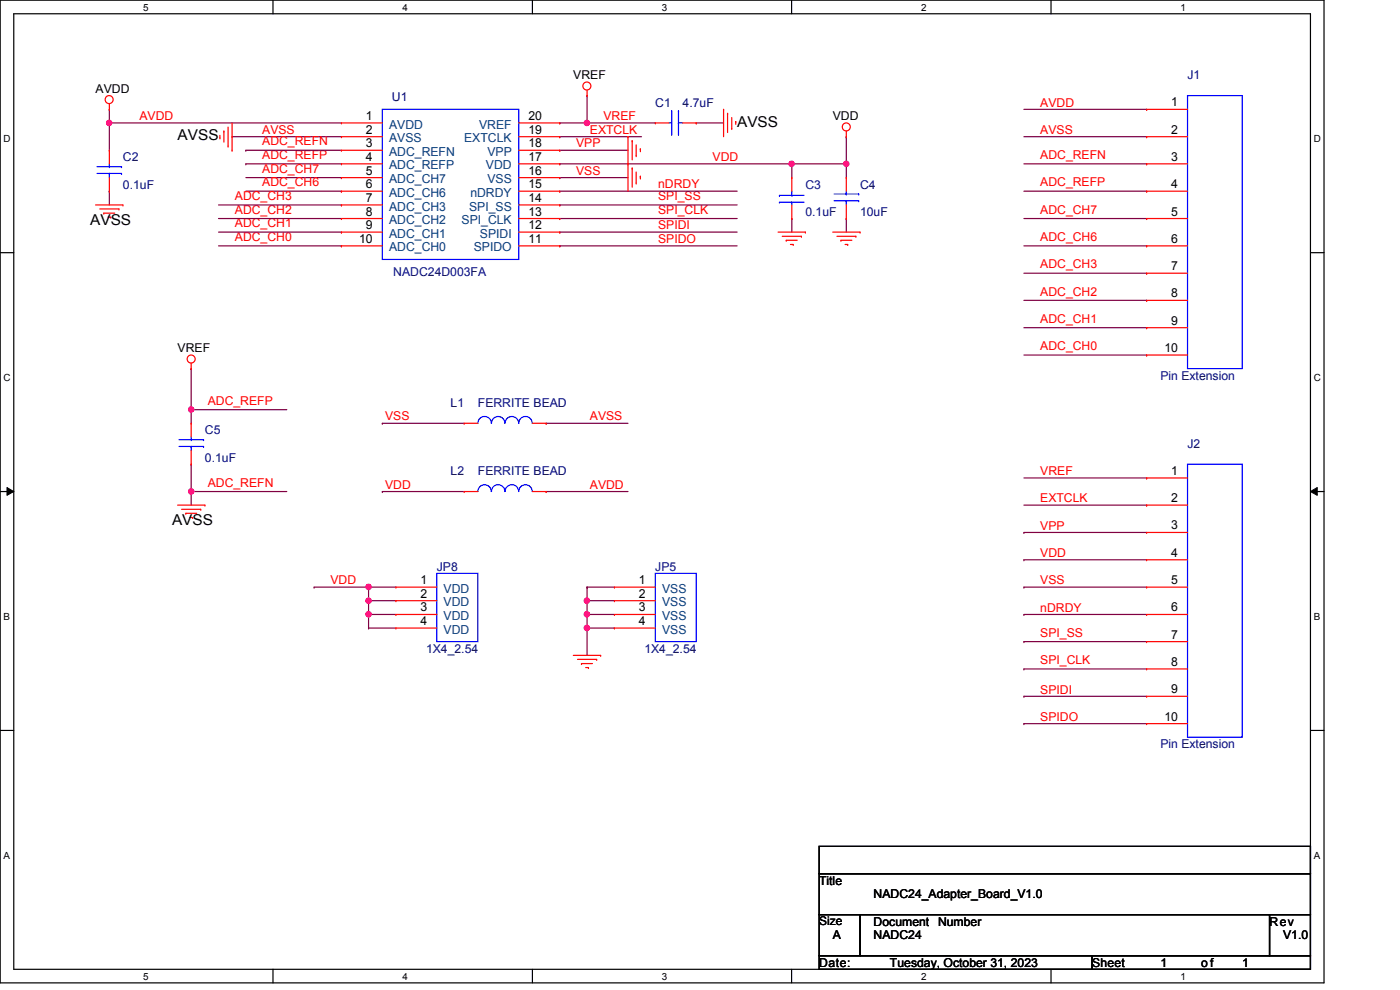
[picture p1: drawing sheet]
<svg xmlns="http://www.w3.org/2000/svg" width="297mm" height="210mm" viewBox="0 0 297 210" stroke-linecap="round" stroke-linejoin="round" font-family="sans-serif">
<path d="M0 0h280.9v208.5h-280.9zM2.9 2.9h275.1v202.7h-275.1z" fill="none" stroke="#000" stroke-width=".25"/>
<g fill="#fff">
<path d="M30.4 .3h1.1v2.4h-1.1z"/>
<path d="M30.4 205.9h1.1v2.3h-1.1z"/>
</g>
<path d="M57.9 0v2.9M57.9 205.6v2.9" fill="none" stroke="#000" stroke-width=".25"/>
<g fill="#fff">
<path d="M85.4 .3h1.1v2.4h-1.1z"/>
<path d="M85.4 205.9h1.1v2.3h-1.1z"/>
</g>
<path d="M112.9 0v2.9M112.9 205.6v2.9" fill="none" stroke="#000" stroke-width=".25"/>
<g fill="#fff">
<path d="M140.4 .3h1.2v2.4h-1.2z"/>
<path d="M140.4 205.9h1.2v2.3h-1.2z"/>
</g>
<path d="M167.9 0v2.9M167.9 205.6v2.9" fill="none" stroke="#000" stroke-width=".25"/>
<g fill="#fff">
<path d="M195.4 .3h1.2v2.4h-1.2z"/>
<path d="M195.4 205.9h1.2v2.3h-1.2z"/>
</g>
<path d="M223 0v2.9M223 205.6v2.9" fill="none" stroke="#000" stroke-width=".25"/>
<g fill="#fff">
<path d="M250.4 .3h1.2v2.4h-1.2z"/>
<path d="M250.4 205.9h1.2v2.3h-1.2z"/>
<path d="M.8 28.2h1.4v2.4h-1.4z"/>
<path d="M278.7 28.2h1.5v2.4h-1.5z"/>
<path d="M.8 78.9h1.4v2.3h-1.4z"/>
<path d="M278.7 78.9h1.5v2.3h-1.5z"/>
</g>
<path d="M0 53.6h2.9M278 53.6h2.9" fill="none" stroke="#000" stroke-width=".25"/>
<g fill="#fff">
<path d="M.8 129.6h1.3v2.3h-1.3z"/>
<path d="M278.7 129.6h1.4v2.3h-1.4z"/>
</g>
<path d="M0 104.3h2.9M278 104.3h2.9" fill="none" stroke="#000" stroke-width=".25"/>
<path d="M1.5 103.4l1.4 .9-1.4 .8zM278 104.3l1.4-.9v1.7z" fill="#000"/>
<path d="M1.5 103.4l1.4 .9-1.4 .8zM278 104.3l1.4-.9v1.7z" fill="none" stroke="#000" stroke-width=".21"/>
<g fill="#fff">
<path d="M.8 180.3h1.3v2.3h-1.3z"/>
<path d="M278.7 180.3h1.4v2.3h-1.4z"/>
</g>
<path d="M0 154.9h2.9M278 154.9h2.9" fill="none" stroke="#000" stroke-width=".25"/>
<path d="M118.7 34.8h.1M118.7 34.8h49.3" fill="none" stroke="#800040" stroke-width=".25"/>
<circle cx="167.9" cy="34.8" r=".56" fill="#f0f"/>
<circle cx="167.9" cy="34.8" r=".56" fill="none" stroke="#f0f" stroke-width=".25"/>
<g fill="none" stroke="#800040" stroke-width=".25">
<path d="M118.7 37.7h.1M118.7 26.1h.1M118.7 37.7h14.5M118.7 26.1h5.8M118.7 49.2h.1M118.7 46.4h.1M118.7 43.5h.1M118.7 40.6h.1M118.7 52.2h.1M118.7 49.2h37.7M118.7 46.4h37.7M118.7 43.5h37.7"/>
<path d="M118.7 40.6h37.7M118.7 52.2h37.7"/>
</g>
<circle cx="124.5" cy="26.1" r=".56" fill="#f0f"/>
<circle cx="124.5" cy="26.1" r=".56" fill="none" stroke="#f0f" stroke-width=".25"/>
<path d="M23.2 23.2h.1M23.2 26.1h.1M23.2 26.1h49.2M23.2 23.2v8.7M124.5 20.3h.1M124.5 26.1h.1M124.5 20.3v5.8M124.5 26.1h14.5M147.7 26.1h.1M147.7 26.1h5.8M23.2 40.6h.1M23.2 40.6v2.9" fill="none" stroke="#800040" stroke-width=".25"/>
<circle cx="23.1" cy="26.1" r=".56" fill="#f0f"/>
<circle cx="23.1" cy="26.1" r=".56" fill="none" stroke="#f0f" stroke-width=".25"/>
<path d="M49.2 29h.1M49.2 29h23.2M52.2 34.8h.1M52.2 31.9h.1M52.2 34.8h20.2M52.2 31.9h20.2M118.7 31.9h.1M118.7 31.9h14.5M40.6 78.2h.1M40.6 78.2v8.7" fill="none" stroke="#800040" stroke-width=".25"/>
<circle cx="40.5" cy="86.9" r=".56" fill="#f0f"/>
<circle cx="40.5" cy="86.9" r=".56" fill="none" stroke="#f0f" stroke-width=".25"/>
<path d="M40.6 98.5h.1M40.6 86.9h.1M40.6 86.9v2.9M40.6 98.5v8.6M40.6 104.3h.1M40.6 104.3h20.2" fill="none" stroke="#800040" stroke-width=".25"/>
<circle cx="40.5" cy="104.2" r=".56" fill="#f0f"/>
<circle cx="40.5" cy="104.2" r=".56" fill="none" stroke="#f0f" stroke-width=".25"/>
<path d="M168 34.8h.1M168 34.8v2.9M168 34.8h11.5M179.5 34.8h.1M179.5 34.8v2.9M168 46.4h.1M168 46.4v2.8M40.6 86.9h.1M40.6 86.9h20.2" fill="none" stroke="#800040" stroke-width=".25"/>
<circle cx="179.5" cy="34.8" r=".56" fill="#f0f"/>
<circle cx="179.5" cy="34.8" r=".56" fill="none" stroke="#f0f" stroke-width=".25"/>
<g fill="none" stroke="#800040" stroke-width=".25">
<path d="M52.2 37.7h20.2M72.4 37.7h.1M118.7 29h.1M118.7 29h17.4M179.5 29h.1M179.5 29v5.8M217.2 23.2h26M217.2 29h26M217.2 34.8h26M243.2 23.2h.1M243.2 29h.1M243.2 34.8h.1"/>
<path d="M46.4 46.4h26M46.4 52.2h26M46.4 49.2h26M46.4 43.5h26M52.2 40.6h20.2M72.4 40.6h.1M72.4 52.2h.1M72.4 49.2h.1M72.4 46.4h.1M72.4 43.5h.1M179.5 46.4h.1M179.5 46.4v2.8"/>
<path d="M217.2 40.6h26M217.2 46.4h26M217.2 52.2h26M217.2 58h26M243.2 40.6h.1M243.2 46.4h.1M243.2 52.2h.1M243.2 58h.1M217.2 63.7h26M217.2 69.5h26M217.2 75.3h26M243.2 63.7h.1"/>
<path d="M243.2 69.5h.1M243.2 75.3h.1M217.2 112.9h.1M217.2 118.7h.1M217.2 101.4h26M217.2 107.1h26M217.2 112.9h26M217.2 118.7h26M243.2 101.4h.1M243.2 107.1h.1M124.5 124.5h.1M124.5 127.4h.1"/>
<path d="M124.5 124.5h5.8M124.5 124.5v5.8M217.2 124.5h.1M217.2 130.3h.1M217.2 136.1h.1M217.2 124.5h26M217.2 130.3h26M217.2 136.1h26M217.2 153.5h.1M217.2 147.7h.1M217.2 141.9h.1M217.2 153.5h26"/>
<path d="M217.2 147.7h26M217.2 141.9h26"/>
</g>
<circle cx="124.5" cy="127.4" r=".56" fill="#f0f"/>
<circle cx="124.5" cy="127.4" r=".56" fill="none" stroke="#f0f" stroke-width=".25"/>
<path d="M124.5 127.4h.1M124.5 130.3h.1M124.5 127.4h5.8M124.5 130.3v2.9" fill="none" stroke="#800040" stroke-width=".25"/>
<circle cx="124.5" cy="133.2" r=".56" fill="#f0f"/>
<circle cx="124.5" cy="133.2" r=".56" fill="none" stroke="#f0f" stroke-width=".25"/>
<circle cx="124.5" cy="130.3" r=".56" fill="#f0f"/>
<circle cx="124.5" cy="130.3" r=".56" fill="none" stroke="#f0f" stroke-width=".25"/>
<path d="M78.2 124.5h.1M78.2 124.5v2.9M124.5 130.3h.1M124.5 133.2h.1M124.5 130.3h5.8M124.5 133.2v5.8M124.5 133.2h5.8" fill="none" stroke="#800040" stroke-width=".25"/>
<circle cx="78.2" cy="127.4" r=".56" fill="#f0f"/>
<circle cx="78.2" cy="127.4" r=".56" fill="none" stroke="#f0f" stroke-width=".25"/>
<path d="M78.2 124.5h.1M78.2 127.4h.1M78.2 130.3h.1M78.2 124.5h5.8M78.2 127.4v5.8M78.2 127.4h5.8" fill="none" stroke="#800040" stroke-width=".25"/>
<circle cx="78.2" cy="130.3" r=".56" fill="#f0f"/>
<circle cx="78.2" cy="130.3" r=".56" fill="none" stroke="#f0f" stroke-width=".25"/>
<path d="M66.6 124.5h.1M66.6 124.5h11.6M78.2 130.3h.1M78.2 133.2h.1M78.2 130.3h5.8M78.2 133.2h5.8" fill="none" stroke="#800040" stroke-width=".25"/>
<circle cx="78.2" cy="124.5" r=".56" fill="#f0f"/>
<circle cx="78.2" cy="124.5" r=".56" fill="none" stroke="#f0f" stroke-width=".25"/>
<path d="M81.1 89.8h.1M81.1 89.8h17.4M115.9 89.8h.1M115.9 89.8h17.3M81.1 104.3h.1M81.1 104.3h17.4M115.9 104.3h.1M115.9 104.3h17.3" fill="none" stroke="#800040" stroke-width=".25"/>
<g fill="none" stroke="#f00" stroke-width=".25">
<path d="M124.5 19.1v1.2M23.2 23.2h.1M23.2 31.9h.1M23.2 22v1.2M23.2 31.9v2.9M23.2 37.7v2.9M46.7 29.3h.1M46.7 28.7v.6M47.5 27.8h.1M47.5 27.8v2.3M48.4 31h.1M48.4 27v4"/>
<path d="M49.2 31.9h.1M49.2 26.1v5.8M72.4 26.1h.1M72.4 29h.1M72.4 31.9h.1M72.4 34.8h.1M72.4 37.7h.1M72.4 26.1h8.7M72.4 29h8.7M72.4 31.9h8.7M72.4 34.8h8.7M72.4 37.7h8.7"/>
<path d="M110.1 26.1h8.6M110.1 29h8.6M110.1 31.9h8.6M110.1 34.8h8.6M110.1 37.7h8.6M118.7 37.7h.1M118.7 34.8h.1M118.7 31.9h.1M118.7 29h.1M118.7 26.1h.1M124.5 20.3h.1M133.2 34.8h.1"/>
<path d="M133.2 29h.1M133.2 29v11.6M134.1 35.6h.1M134.1 29.8h.1M134.1 29.8v4.1M134.1 35.6v4.1M135 38.8h.1M135 33h.1M135 30.7v2.3M135 36.5v2.3M135.8 37.4h.1M135.8 31.6h.1"/>
<path d="M135.8 31.6v.6M135.8 37.4v.6M139 26.1h.1M139 26.1h2.9M144.8 26.1h2.9M147.7 26.1h.1M153.5 23.2h.1M153.5 23.2v5.8M154.3 24h.1M154.3 24v4.1M155.2 27.3h.1M155.2 24.9v2.4"/>
<path d="M156.1 25.8h.1M156.1 25.8v.6M168 37.7h.1M168 37.7v2.9M179.5 29h.1M179.5 37.7h.1M179.5 27.8v1.2M179.5 37.7v2.9M243.2 23.2h.1M243.2 29h.1M243.2 34.8h.1M243.2 29h8.7"/>
<path d="M243.2 34.8h8.7M243.2 23.2h8.7M20.3 43.5h5.8M21.2 44.3h4M22 45.2h.1M22 45.2h2.3M22.9 46.1h.6M23.2 40.6h.1M23.5 46.1h.1M25.2 44.3h.1M26.1 43.5h.1M72.4 40.6h.1"/>
<path d="M72.4 43.5h.1M72.4 46.4h.1M72.4 49.2h.1M72.4 52.2h.1M72.4 43.5h8.7M72.4 49.2h8.7M72.4 40.6h8.7M72.4 46.4h8.7M72.4 52.2h8.7M110.1 43.5h8.6M110.1 49.2h8.6M110.1 40.6h8.6"/>
<path d="M110.1 46.4h8.6M110.1 52.2h8.6M118.7 52.2h.1M118.7 49.2h.1M118.7 46.4h.1M118.7 43.5h.1M118.7 40.6h.1M165.1 49.2h5.8M165.9 50.1h4.1M166.8 51h.1M166.8 51h2.3M167.7 51.9h.6"/>
<path d="M168 46.4h.1M168 43.5v2.9M168.3 51.9h.1M170 50.1h.1M170.9 49.2h.1M176.7 49.2h5.8M177.5 50.1h4.1M178.4 51h.1M178.4 51h2.3M179.3 51.9h.5M179.5 46.4h.1M179.5 43.5v2.9"/>
<path d="M179.8 51.9h.1M181.6 50.1h.1M182.5 49.2h.1M243.2 40.6h.1M243.2 46.4h.1M243.2 52.2h.1M243.2 58h.1M243.2 40.6h8.7M243.2 46.4h8.7M243.2 52.2h8.7M243.2 58h8.7M40.6 78.2h.1"/>
<path d="M40.6 77v1.2M243.2 63.7h.1M243.2 69.5h.1M243.2 75.3h.1M243.2 63.7h8.7M243.2 69.5h8.7M243.2 75.3h8.7M40.6 89.8h.1M40.6 98.5h.1M40.6 89.8v2.9M40.6 95.6v2.9M98.5 89.8h.1"/>
<path d="M98.5 89.8h2.9M112.9 89.8h3M115.9 89.8h.1M37.7 107.1h5.8M38.5 108h4.1M39.4 108.9h.1M39.4 108.9h2.3M40.3 109.8h.6M40.9 109.8h.1M42.6 108h.1M43.5 107.1h.1M98.5 104.3h.1"/>
<path d="M98.5 104.3h2.9M112.9 104.3h3M115.9 104.3h.1M243.2 101.4h.1M243.2 107.1h.1M243.2 112.9h.1M243.2 118.7h.1M243.2 107.1h8.7M243.2 101.4h8.7M243.2 112.9h8.7M243.2 118.7h8.7M84 124.5h.1"/>
<path d="M84 127.4h.1M84 130.3h.1M84 133.2h.1M84 124.5h8.7M84 127.4h8.7M84 130.3h8.7M84 133.2h8.7M121.6 139h5.8M122.5 139.9h4.1M126.6 139.9h.1M127.4 139h.1M130.3 124.5h.1"/>
<path d="M130.3 127.4h.1M130.3 130.3h.1M130.3 133.2h.1M130.3 124.5h8.7M130.3 127.4h8.7M130.3 130.3h8.7M130.3 133.2h8.7M243.2 124.5h.1M243.2 130.3h.1M243.2 136.1h.1M243.2 124.5h8.7M243.2 130.3h8.7"/>
<path d="M243.2 136.1h8.7M123.4 140.8h.1M123.4 140.8h2.3M124.2 141.6h.6M124.8 141.6h.1M243.2 141.9h.1M243.2 147.7h.1M243.2 153.5h.1M243.2 141.9h8.7M243.2 147.7h8.7M243.2 153.5h8.7"/>
<circle cx="124.5" cy="18.2" r=".85"/>
<circle cx="23.2" cy="21.1" r=".85"/>
<circle cx="179.5" cy="26.9" r=".85"/>
<circle cx="40.5" cy="76.2" r=".85"/>
</g>
<path d="M173.8 179.5h104.2v5.8h-104.2zM173.8 185.3h104.2v8.7h-104.2zM173.8 194h8.7v8.7h-8.7zM182.5 194h86.8v8.7h-86.8zM269.3 194h8.7v8.7h-8.7zM173.8 202.7h57.9v2.9h-57.9zM231.7 202.7h46.3v2.9h-46.3z" fill="none" stroke="#000" stroke-width=".25"/>
<g fill="none" stroke="#00f" stroke-width=".25">
<path d="M20.6 36.8h5.2M20.6 35.3h5.2M23.2 35.3h.1M23.2 36.8h.1M23.2 34.8v.5M23.2 36.8v.9M25.8 36.8h.1M25.8 35.3h.1M81.1 23.2h29v31.8h-29zM141.9 26.1h.6M142.5 26.1h.1M142.5 23.5h.1"/>
<path d="M142.5 23.5v5.2M143.9 23.5h.1M143.9 26.1h.1M143.9 26.1h.9M143.9 23.5v5.2M251.9 20.3h11.6v57.9h-11.6zM165.4 41.4h.1M165.4 42.9h.1M165.4 41.4h5.2M165.4 42.9h5.2M168 42.9h.1M168 41.4h.1"/>
<path d="M168 40.6v.8M168 42.9v.6M177 42.6h5.2M177 41.1h5.2M179.5 41.1h.1M179.5 42.6h.1M179.5 40.6v.5M179.5 42.6v.9M182.2 42.6h.1M182.2 41.1h.1M38 94.7h5.2M38 93.3h5.2"/>
<path d="M40.6 93.3h.1M40.6 94.7h.1M40.6 92.7v.6M40.6 94.7v.9M43.2 94.7h.1M43.2 93.3h.1M101.4 89.8a1.42 1.42 0 0 1 1.4-1.5 1.42 1.42 0 0 1 1.4 1.5M104.3 89.8a1.42 1.42 0 0 1 1.4-1.5 1.42 1.42 0 0 1 1.4 1.5M107.1 89.8a1.44 1.44 0 0 1 1.5-1.5 1.44 1.44 0 0 1 1.4 1.5 1.44 1.44 0 0 1 1.5-1.5 1.44 1.44 0 0 1 1.4 1.5M251.9 98.5h11.6v57.9h-11.6zM101.4 104.3a1.42 1.42 0 0 1 1.4-1.5 1.42 1.42 0 0 1 1.4 1.5M104.3 104.3a1.42 1.42 0 0 1 1.4-1.5 1.42 1.42 0 0 1 1.4 1.5"/>
<path d="M107.1 104.3a1.44 1.44 0 0 1 1.5-1.5 1.44 1.44 0 0 1 1.4 1.5 1.44 1.44 0 0 1 1.5-1.5 1.44 1.44 0 0 1 1.4 1.5M92.7 121.6h8.7v14.5h-8.7zM139 121.6h8.7v14.5h-8.7z"/>
</g>
<circle cx="167.9" cy="34.8" r=".56" fill="#f0f"/>
<circle cx="167.9" cy="34.8" r=".56" fill="none" stroke="#f0f" stroke-width=".25"/>
<circle cx="124.5" cy="26.1" r=".56" fill="#f0f"/>
<circle cx="124.5" cy="26.1" r=".56" fill="none" stroke="#f0f" stroke-width=".25"/>
<circle cx="23.1" cy="26.1" r=".56" fill="#f0f"/>
<circle cx="23.1" cy="26.1" r=".56" fill="none" stroke="#f0f" stroke-width=".25"/>
<circle cx="40.5" cy="86.9" r=".56" fill="#f0f"/>
<circle cx="40.5" cy="86.9" r=".56" fill="none" stroke="#f0f" stroke-width=".25"/>
<circle cx="40.5" cy="104.2" r=".56" fill="#f0f"/>
<circle cx="40.5" cy="104.2" r=".56" fill="none" stroke="#f0f" stroke-width=".25"/>
<circle cx="179.5" cy="34.8" r=".56" fill="#f0f"/>
<circle cx="179.5" cy="34.8" r=".56" fill="none" stroke="#f0f" stroke-width=".25"/>
<circle cx="124.5" cy="127.4" r=".56" fill="#f0f"/>
<circle cx="124.5" cy="127.4" r=".56" fill="none" stroke="#f0f" stroke-width=".25"/>
<circle cx="124.5" cy="133.2" r=".56" fill="#f0f"/>
<circle cx="124.5" cy="133.2" r=".56" fill="none" stroke="#f0f" stroke-width=".25"/>
<circle cx="124.5" cy="130.3" r=".56" fill="#f0f"/>
<circle cx="124.5" cy="130.3" r=".56" fill="none" stroke="#f0f" stroke-width=".25"/>
<circle cx="78.2" cy="127.4" r=".56" fill="#f0f"/>
<circle cx="78.2" cy="127.4" r=".56" fill="none" stroke="#f0f" stroke-width=".25"/>
<circle cx="78.2" cy="130.3" r=".56" fill="#f0f"/>
<circle cx="78.2" cy="130.3" r=".56" fill="none" stroke="#f0f" stroke-width=".25"/>
<circle cx="78.2" cy="124.5" r=".56" fill="#f0f"/>
<circle cx="78.2" cy="124.5" r=".56" fill="none" stroke="#f0f" stroke-width=".25"/>
<g font-size="3.2">
<text x="37.7" y="29.8">AVSS</text>
<text x="156.4" y="26.9">AVSS</text>
<text x="19.1" y="47.8">AVSS</text>
<text x="36.5" y="111.5">AVSS</text>
</g>
<g font-size="2.6">
<text x="121.6" y="16.8">VREF</text>
<text x="20.3" y="19.7">AVDD</text>
<text x="248.5" y="22.6">1</text>
<text x="77.6" y="25.4">1</text>
<text x="77.6" y="28.4">2</text>
<text x="112.1" y="28.4">19</text>
<text x="112.1" y="25.4">20</text>
<text x="176.7" y="25.5">VDD</text>
<text x="248.5" y="28.4">2</text>
<text x="77.6" y="31.2">3</text>
<text x="77.6" y="34.1">4</text>
<text x="112.1" y="34.1">17</text>
<text x="112.1" y="31.2">18</text>
<text x="248.5" y="34.1">3</text>
<text x="77.6" y="37">5</text>
<text x="77.6" y="39.9">6</text>
<text x="112.1" y="39.9">15</text>
<text x="112.1" y="37">16</text>
<text x="248.5" y="39.9">4</text>
<text x="77.6" y="42.8">7</text>
<text x="77.6" y="45.7">8</text>
<text x="112.1" y="45.7">13</text>
<text x="112.1" y="42.8">14</text>
<text x="248.5" y="45.7">5</text>
<text x="76.2" y="51.5">10</text>
<text x="77.6" y="48.6">9</text>
<text x="112.1" y="51.5">11</text>
<text x="112.1" y="48.6">12</text>
<text x="248.5" y="51.5">6</text>
<text x="248.5" y="57.3">7</text>
<text x="248.5" y="63.1">8</text>
<text x="248.5" y="68.9">9</text>
<text x="37.7" y="74.8">VREF</text>
<text x="247" y="74.7">10</text>
<text x="248.5" y="100.8">1</text>
<text x="248.5" y="106.5">2</text>
<text x="248.5" y="112.3">3</text>
<text x="248.5" y="118.1">4</text>
<text x="89.2" y="123.9">1</text>
<text x="135.6" y="123.9">1</text>
<text x="248.5" y="123.9">5</text>
<text x="89.2" y="126.8">2</text>
<text x="89.2" y="129.7">3</text>
<text x="135.6" y="126.8">2</text>
<text x="135.6" y="129.7">3</text>
<text x="248.5" y="129.7">6</text>
<text x="89.2" y="132.6">4</text>
<text x="135.6" y="132.6">4</text>
<text x="248.5" y="135.5">7</text>
<text x="248.5" y="141.3">8</text>
<text x="248.5" y="147.1">9</text>
<text x="247" y="152.9">10</text>
<text x="173.8" y="187.7">Title</text>
<text x="185.3" y="190.6">NADC24_Adapter_Board_V1.0</text>
<text x="185.3" y="196.3">Document</text>
<text x="199" y="196.3">Number</text>
<text x="269.3" y="196.3">Rev</text>
<text x="176.7" y="199.3">A</text>
<text x="185.3" y="199.3">NADC24</text>
<text x="272.2" y="199.3">V1.0</text>
<text x="173.8" y="205.1">Date:</text>
<text x="188.8" y="205.1">Tuesday, October 31, 2023</text>
<text x="231.7" y="205.1">Sheet</text>
<text x="246.2" y="205.1">1</text>
<text x="254.8" y="205.1">of</text>
<text x="263.5" y="205.1">1</text>
</g>
<g font-size="2.6" fill="#000080">
<text x="251.9" y="16.8">J1</text>
<text x="83.1" y="21.5">U1</text>
<text x="139" y="22.6">C1</text>
<text x="144.8" y="22.6">4.7uF</text>
<text x="26.1" y="34.2">C2</text>
<text x="26.1" y="40">0.1uF</text>
<text x="170.9" y="40">C3</text>
<text x="182.5" y="40">C4</text>
<text x="170.9" y="45.8">0.1uF</text>
<text x="182.5" y="45.8">10uF</text>
<text x="83.4" y="58.5">NADC24D003FA</text>
<text x="246.2" y="80.5">Pin Extension</text>
<text x="95.6" y="86.3">L1</text>
<text x="101.4" y="86.3">FERRITE BEAD</text>
<text x="43.5" y="92.1">C5</text>
<text x="251.9" y="95">J2</text>
<text x="43.5" y="97.9">0.1uF</text>
<text x="95.6" y="100.8">L2</text>
<text x="101.4" y="100.8">FERRITE BEAD</text>
<text x="92.7" y="121.1">JP8</text>
<text x="139" y="121.1">JP5</text>
<text x="90.4" y="138.4">1X4_2.54</text>
<text x="136.7" y="138.4">1X4_2.54</text>
<text x="246.2" y="158.7">Pin Extension</text>
</g>
<g font-size="2.6" fill="#f00">
<text x="220.7" y="22.6">AVDD</text>
<text x="29.6" y="25.5">AVDD</text>
<text x="55.6" y="28.4">AVSS</text>
<text x="125.1" y="28.4">EXTCLK</text>
<text x="128" y="25.5">VREF</text>
<text x="220.7" y="28.4">AVSS</text>
<text x="55.6" y="33.7">ADC_REFP</text>
<text x="55.6" y="30.9">ADC_REFN</text>
<text x="122.2" y="31.3">VPP</text>
<text x="151.2" y="34.2">VDD</text>
<text x="220.7" y="33.7">ADC_REFN</text>
<text x="55.6" y="36.7">ADC_CH7</text>
<text x="55.6" y="39.5">ADC_CH6</text>
<text x="122.2" y="37.1">VSS</text>
<text x="139.6" y="40">nDRDY</text>
<text x="220.7" y="39.5">ADC_REFP</text>
<text x="49.8" y="45.3">ADC_CH2</text>
<text x="49.8" y="42.5">ADC_CH3</text>
<text x="139.6" y="45.3">SPI_CLK</text>
<text x="139.6" y="42.5">SPI_SS</text>
<text x="220.7" y="45.3">ADC_CH7</text>
<text x="49.8" y="51.1">ADC_CH0</text>
<text x="49.8" y="48.2">ADC_CH1</text>
<text x="139.6" y="48.6">SPIDI</text>
<text x="139.6" y="51.6">SPIDO</text>
<text x="220.7" y="51.1">ADC_CH6</text>
<text x="220.7" y="56.9">ADC_CH3</text>
<text x="220.7" y="62.7">ADC_CH2</text>
<text x="220.7" y="68.5">ADC_CH1</text>
<text x="220.7" y="74.3">ADC_CH0</text>
<text x="44.1" y="85.9">ADC_REFP</text>
<text x="81.7" y="89.2">VSS</text>
<text x="125.1" y="89.2">AVSS</text>
<text x="220.7" y="100.8">VREF</text>
<text x="44.1" y="103.3">ADC_REFN</text>
<text x="81.7" y="103.7">VDD</text>
<text x="125.1" y="103.7">AVDD</text>
<text x="220.7" y="106.6">EXTCLK</text>
<text x="220.7" y="112.4">VPP</text>
<text x="220.7" y="118.2">VDD</text>
<text x="70.1" y="124">VDD</text>
<text x="220.7" y="124">VSS</text>
<text x="220.7" y="129.8">nDRDY</text>
<text x="220.7" y="135.1">SPI_SS</text>
<text x="220.7" y="140.9">SPI_CLK</text>
<text x="220.7" y="147.1">SPIDI</text>
<text x="220.7" y="152.9">SPIDO</text>
</g>
<g font-size="2.6" fill="#004080">
<text x="82.5" y="27.3">AVDD</text>
<text x="101.6" y="27.3">VREF</text>
<text x="82.5" y="30.2">AVSS</text>
<text x="82.5" y="33.1">ADC_REFN</text>
<text x="82.5" y="35.9">ADC_REFP</text>
<text x="98.5" y="30.2">EXTCLK</text>
<text x="103.1" y="35.9">VDD</text>
<text x="103.4" y="33.1">VPP</text>
<text x="82.5" y="38.9">ADC_CH7</text>
<text x="82.5" y="41.7">ADC_CH6</text>
<text x="99.8" y="41.7">nDRDY</text>
<text x="103.4" y="38.9">VSS</text>
<text x="82.5" y="44.7">ADC_CH3</text>
<text x="82.5" y="47.5">ADC_CH2</text>
<text x="97.9" y="47.5">SPI_CLK</text>
<text x="99.5" y="44.7">SPI_SS</text>
<text x="82.5" y="50.4">ADC_CH1</text>
<text x="82.5" y="53.3">ADC_CH0</text>
<text x="100.5" y="53.3">SPIDO</text>
<text x="101.8" y="50.4">SPIDI</text>
<text x="94.1" y="125.7">VDD</text>
<text x="140.5" y="125.7">VSS</text>
<text x="94.1" y="128.6">VDD</text>
<text x="94.1" y="131.5">VDD</text>
<text x="140.5" y="128.6">VSS</text>
<text x="140.5" y="131.5">VSS</text>
<text x="94.1" y="134.4">VDD</text>
<text x="140.5" y="134.4">VSS</text>
</g>
<text font-size="2.5" x="173.8" y="196.3">Size</text>
<g font-size="2.1">
<text x="30.4" y="2.2">5</text>
<text x="85.4" y="2.2">4</text>
<text x="140.4" y="2.2">3</text>
<text x="195.4" y="2.2">2</text>
<text x="250.4" y="2.2">1</text>
<text x=".8" y="30.1">D</text>
<text x="278.7" y="30.1">D</text>
<text x=".8" y="80.8">C</text>
<text x="278.7" y="80.8">C</text>
<text x=".8" y="131.5">B</text>
<text x="278.7" y="131.5">B</text>
<text x=".8" y="182.2">A</text>
<text x="278.7" y="182.2">A</text>
<text x="30.4" y="207.8">5</text>
<text x="85.4" y="207.8">4</text>
<text x="140.4" y="207.8">3</text>
<text x="195.4" y="207.8">2</text>
<text x="250.4" y="207.8">1</text>
</g>
</svg>
